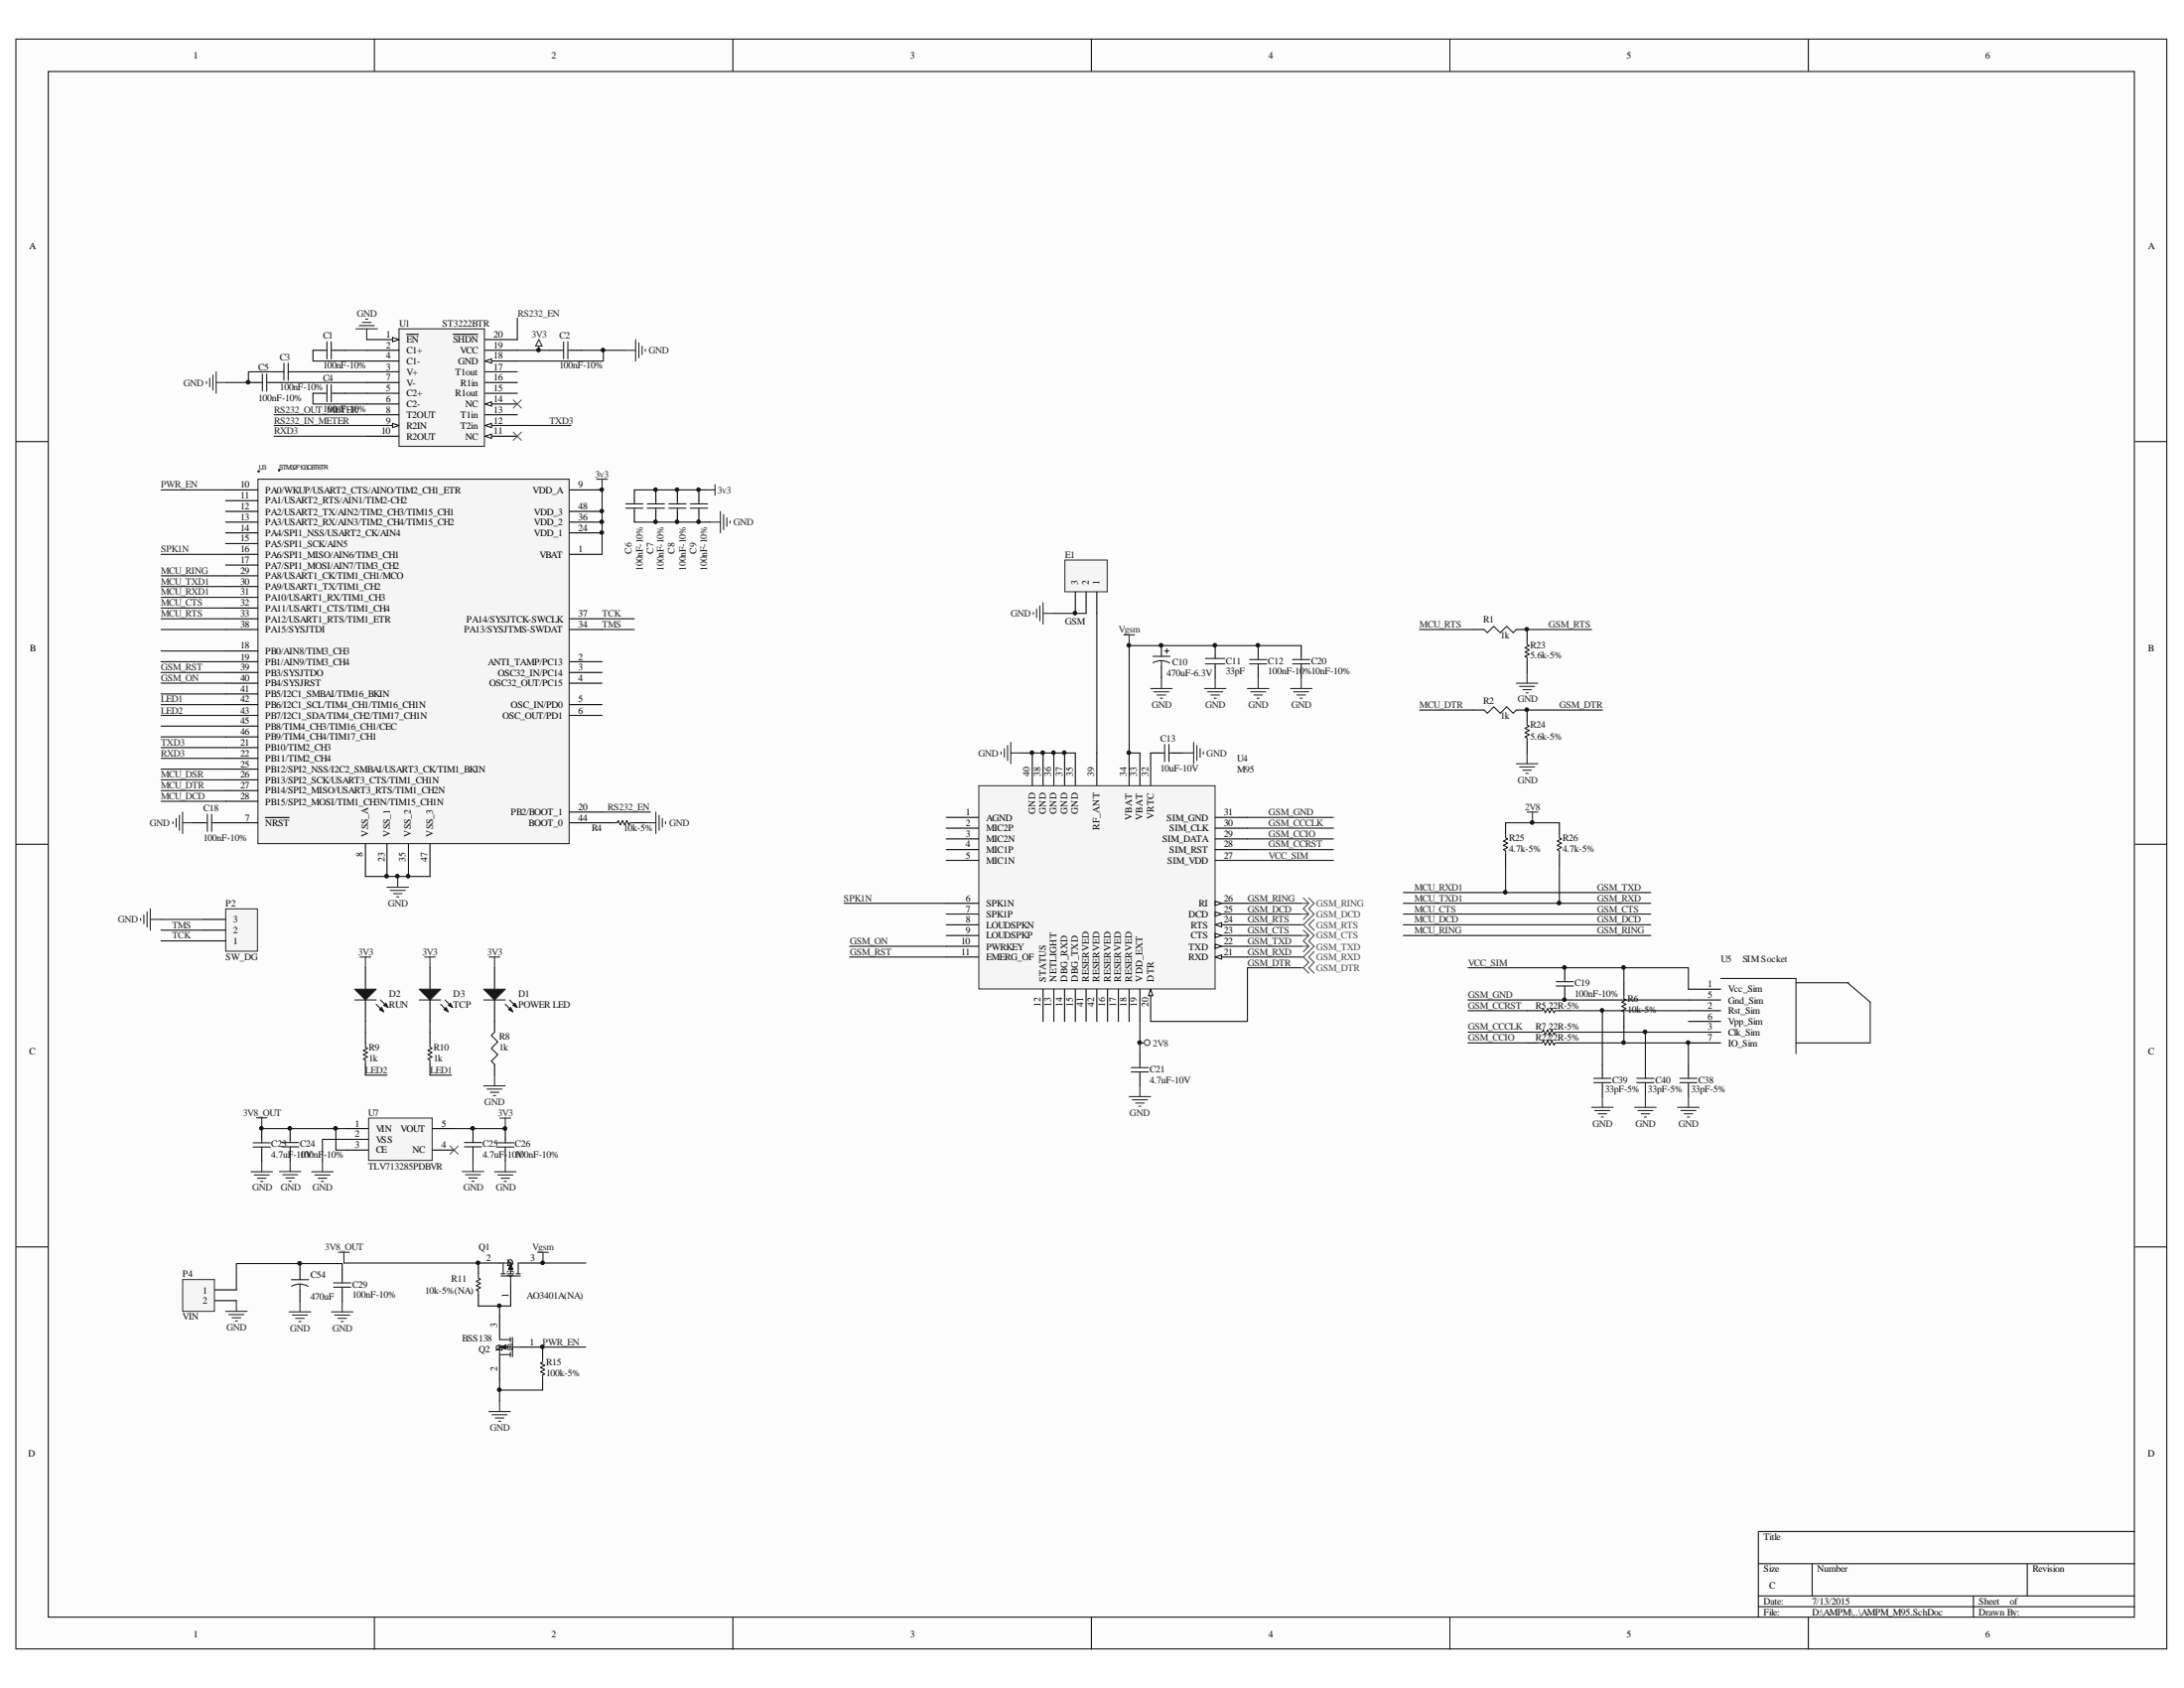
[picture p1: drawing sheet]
<svg xmlns="http://www.w3.org/2000/svg" width="279mm" height="216mm" viewBox="0 0 279 216" stroke-linecap="round" stroke-linejoin="round" font-family="sans-serif">
<path d="M2.1 5.1h275.1v205.8h-275.1z" fill="#fcfcfc"/>
<path d="M2 5h275.2v205.9h-275.2z" fill="none" stroke="#000" stroke-width=".13"/>
<path d="M6.3 9.2h266.7v197.6h-266.7z" fill="#fcfcfc"/>
<g fill="none" stroke="#000" stroke-width=".13">
<path d="M6.2 9.1h266.8v197.7h-266.8zM47.9 5v4.1M93.8 5v4.1M139.6 5v4.1M185.5 5v4.1M231.3 5v4.1M2 56.5h4.2M273.1 56.5h4.1M2 108h4.2M273.1 108h4.1M2 159.5h4.2M273.1 159.5h4.1"/>
<path d="M273.1 195.9h-48.2v11M47.9 206.9v4.1M93.8 206.9v4.1M139.6 206.9v4.1M185.5 206.9v4.1M224.9 200h48.2M224.9 204.1h48.2M224.9 205.5h48.2M231.3 206.9v4.1M231.8 200v4.1M252.5 204.1v2.8M259.3 200v4.1"/>
</g>
<circle cx="38.3" cy="161.6" r=".23" fill="#0e0e0e" stroke="#0e0e0e" stroke-width=".13"/>
<path d="M35.9 48.9h11M38.7 47.6h8.2M44.2 50.3h2.7M44.2 44.8h2.7M66.2 40.7v2.7M74.4 44.8h5.5M20.6 117.6h5.5M20.6 119h5.5M20.6 120.3h5.5" fill="none" stroke="#0e0e0e" stroke-width=".14"/>
<path d="M220.1 125.2h9.7v9.6M229.8 125.7h6.7M236.4 125.7l2.9 2.5v5.2h-9.5" fill="none" stroke="#1c1c1c" stroke-width=".14"/>
<path d="M216 126.5h4.1M216 127.9h4.1M216 129.3h4.1M216 130.6h4.1M216 132h4.1M216 133.4h4.1" fill="none" stroke="#000" stroke-width=".14"/>
<path d="M51 42.1h11v15h-11z" fill-rule="evenodd" fill="#f5f5f5" stroke="#262626" stroke-width=".14"/>
<path d="M46.9 54.4h4.1" fill="none" stroke="#000" stroke-width=".14"/>
<path d="M50.2 54.1l.8 .3-.8 .3z" fill="#fcfcfc" stroke="#000" stroke-width=".13"/>
<path d="M46.9 55.8h4.1M62.1 53h4.1M62.1 51.7h4.1" fill="none" stroke="#000" stroke-width=".14"/>
<path d="M62.1 51.7l.8-.3v.5z" fill="#fcfcfc" stroke="#000" stroke-width=".13"/>
<path d="M46.9 48.9h4.1M46.9 47.6h4.1M46.9 44.8h4.1M46.9 46.2h4.1M46.9 50.3h4.1M46.9 51.7h4.1M46.9 43.4h4.1M62.1 48.9h4.1M62.1 47.6h4.1" fill="none" stroke="#000" stroke-width=".14"/>
<path d="M50.2 43.2l.8 .2-.8 .3z" fill="#fcfcfc" stroke="#000" stroke-width=".13"/>
<path d="M52 42.8h1.5M62.1 46.2h4.1" fill="none" stroke="#000" stroke-width=".14"/>
<path d="M62.1 46.2l.8-.3v.6z" fill="#fcfcfc" stroke="#000" stroke-width=".13"/>
<path d="M62.1 54.4h4.1" fill="none" stroke="#000" stroke-width=".14"/>
<path d="M62.1 54.4l.8-.3v.6z" fill="#fcfcfc" stroke="#000" stroke-width=".13"/>
<path d="M62.1 55.8h4.1" fill="none" stroke="#000" stroke-width=".14"/>
<path d="M62.1 55.8l.8-.3v.6z" fill="#fcfcfc" stroke="#000" stroke-width=".13"/>
<path d="M46.9 53h4.1M58 42.8h3.1M62.1 50.3h4.1M62.1 44.8h4.1M62.1 43.4h4.1M46.8 132v1.4M46.8 136.1v1.4M55 132v1.4M55 136.1v1.4" fill="none" stroke="#000" stroke-width=".14"/>
<g fill="none" stroke="#262626" stroke-width=".14">
<path d="M26.4 48.8v.3M26.8 48.4v1.1M27.2 48v1.9M27.7 47.6v2.7M27.7 48.9h1.3M45.5 42.1h2.8M46 41.6h1.9M46.4 41.2h1.1M46.8 40.8h.3M46.9 42.1v1.3M68.9 43.4l.4 .9h-.8zM68.9 44.3v.5"/>
<path d="M79.9 44.8h1.4M81.3 43.4v2.8M81.7 43.8v2M82.1 44.3v1.1M82.6 44.7v.2M18 117.5v.2M18.4 117v1.1M18.8 116.6v2M19.2 116.2v2.8M19.2 117.6h1.4M46.1 122.4h1.3M46.8 122.4v1.4"/>
<path d="M54.3 122.4h1.4M55 122.4v1.4"/>
</g>
<path d="M66.2 54.4h6.9M46.8 130.6v1.4M55 130.6v1.4" fill="none" stroke="#0e0e0e" stroke-width=".14"/>
<path d="M46.8 133.4v.5l.2 .2-.5 .3 .5 .2-.5 .3 .5 .3-.5 .3 .3 .1v.5M55 133.4v.5l.3 .2-.6 .3 .6 .2-.6 .3 .6 .3-.6 .3 .3 .1v.5" fill="none" stroke="#1c1c1c" stroke-width=".14"/>
<path d="M29 116.3h3.9v5.4h-3.9z" fill="#f5f5f5"/>
<path d="M28.9 116.2h4v5.5h-4z" fill="none" stroke="#262626" stroke-width=".13"/>
<path d="M26.1 119h2.8M26.1 117.6h2.8M26.1 120.3h2.8M46.8 123.8v2.7M46.8 127.9v2.7M55 123.8v2.7M55 127.9v2.7" fill="none" stroke="#000" stroke-width=".14"/>
<g fill="#1c1c1c" stroke="#1c1c1c" stroke-width=".14">
<path d="M45.4 126.5h2.7l-1.3 1.4z"/>
<path d="M48.5 129.1l.3-.2 .3 .5z"/>
<path d="M49.1 128.6l.3-.3 .2 .6z"/>
<path d="M53.6 126.5h2.8l-1.4 1.4z"/>
<path d="M56.8 129.1l.3-.2 .2 .5z"/>
<path d="M57.3 128.6l.3-.3 .3 .6z"/>
</g>
<path d="M45.4 127.9h2.7M48.1 128.4l1 1M48.7 127.9l.9 1M53.6 127.9h2.8M56.4 128.4l.9 1M56.9 127.9l1 1" fill="none" stroke="#1c1c1c" stroke-width=".14"/>
<path d="M136.3 71.7h5.3v4h-5.3z" fill="#f5f5f5"/>
<path d="M136.2 71.6h5.4v4.1h-5.4z" fill="none" stroke="#262626" stroke-width=".13"/>
<path d="M137.6 75.7v2.8M138.9 75.7v2.8M140.3 75.7v2.8" fill="none" stroke="#000" stroke-width=".14"/>
<path d="M76.3 61.3h1.4M77 61.3v1.4M132.2 78.3v.3M132.6 77.9v1.1M133 77.5v1.9M133.4 77.1v2.7M133.4 78.5h1.4M82.5 105.2h1.4M83.9 103.9v2.7M84.3 104.3v1.9M84.7 104.7v1.1M85.1 105.1v.3" fill="none" stroke="#262626" stroke-width=".14"/>
<path d="M65.6 51.1l1.1 1.1M65.6 55.2l1.1 1.1M66.7 51.1l-1.1 1.1M66.7 55.2l-1.1 1.1" fill="none" stroke="#4c4c4c" stroke-width=".13"/>
<path d="M40 50.3v1.4h6.9M40 44.8v1.4h6.9M66.2 44.8h4.1M77.2 44.8v1.4h-11" fill="none" stroke="#0e0e0e" stroke-width=".14"/>
<path d="M33 61.3h39.8v46.6h-39.8z" fill-rule="evenodd" fill="#f5f5f5" stroke="#262626" stroke-width=".14"/>
<g fill="none" stroke="#000" stroke-width=".14">
<path d="M28.9 62.7h4.1M28.9 64h4.1M28.9 65.4h4.1M28.9 66.8h4.1M28.9 68.2h4.1M28.9 69.5h4.1M28.9 70.9h4.1M28.9 72.3h4.1M28.9 73.6h4.1M28.9 75h4.1M28.9 76.4h4.1M28.9 77.8h4.1"/>
<path d="M28.9 79.1h4.1M72.9 62.7h4.1M72.9 65.4h4.1M72.9 66.8h4.1M72.9 68.2h4.1M72.9 70.9h4.1M72.9 79.1h4.1M28.9 80.5h4.1M28.9 86h4.1M28.9 87.4h4.1M28.9 83.3h4.1M28.9 84.6h4.1"/>
<path d="M28.9 88.8h4.1M28.9 90.1h4.1M28.9 91.5h4.1M28.9 92.9h4.1M28.9 94.2h4.1M28.9 95.6h4.1M28.9 97h4.1M28.9 98.4h4.1M28.9 99.7h4.1M72.9 80.5h4.1M72.9 86h4.1M72.9 87.4h4.1"/>
<path d="M72.9 84.6h4.1M72.9 90.1h4.1M72.9 91.5h4.1M147.2 96.3h1.4M150 96.3h1.3M155.5 82.6v1.3M155.5 85.3v1.4M28.9 101.1h4.1M28.9 102.5h4.1M28.9 105.2h4.1M34 104.6h3M46.8 108v4.1"/>
<path d="M49.5 108v4.1M52.3 108v4.1M55 108v4.1M72.9 105.2h5.5M72.9 103.9h4.1M81.2 105.2h1.3M145.8 134.8v1.3M145.8 137.5v1.4"/>
</g>
<g fill="#0e0e0e" stroke="#0e0e0e" stroke-width=".13">
<circle cx="33.1" cy="60.3" r=".1"/>
<circle cx="35.7" cy="60.1" r=".1"/>
</g>
<g fill="none" stroke="#262626" stroke-width=".14">
<path d="M90.1 62.7h1.4M90.8 66.8h1.4M91.5 62v1.3M92.2 65.4v2.8M92.6 65.8v1.9M93 66.2v1.1M93.4 66.6v.3M143.8 81.2h1.3M144.5 81.2v1.4M147.2 88.1h2.8M147.6 88.5h1.9M148 88.9h1.1"/>
<path d="M148.4 89.3h.3M148.6 86.7v1.4M151.3 96.3h1.4M152.7 94.9v2.8M153.1 95.4v1.9M153.5 95.8v1.1M153.9 96.2v.2M154.1 88.1h2.7M154.5 88.5h1.9M154.9 88.9h1.1M155.3 89.3h.3M155.5 86.7v1.4"/>
<path d="M159.6 88.1h2.7M160 88.5h1.9M160.4 88.9h1.1M160.8 89.3h.3M161 86.7v1.4M22.1 105.1v.3M22.5 104.7v1.1M22.9 104.3v1.9M23.4 103.9v2.7M23.4 105.2h1.3M49.5 113.5h2.8M49.9 113.9h1.9"/>
<path d="M50.3 114.3h1.1M50.7 114.7h.3M50.9 112.1v1.4M145.8 133.4h.6M145.8 138.9v1.4M144.5 140.3h2.7M144.9 140.7h1.9M145.3 141.1h1.1M145.7 141.5h.3"/>
</g>
<g fill="none" stroke="#0e0e0e" stroke-width=".14">
<path d="M35.1 53h11.8M35.1 54.4h11.8M35.1 55.8h11.8M20.6 70.9h8.3M20.6 73.6h8.3M20.6 75h8.3M20.6 76.4h8.3M20.6 77.8h8.3M20.6 79.1h8.3M20.6 62.7h8.3M76.3 62.7h.7v8.2M81.2 62.7h8.9"/>
<path d="M81.2 66.8h9.6M134.8 78.5h4.1M20.6 80.5h8.3M20.6 86h8.3M20.6 87.4h8.3M20.6 88.8h8.3M20.6 90.1h8.3M20.6 91.5h8.3M20.6 92.9h8.3M20.6 94.2h8.3M20.6 95.6h8.3M20.6 97h8.3"/>
<path d="M20.6 98.4h8.3M20.6 99.7h8.3M20.6 83.3h8.3M20.6 84.6h8.3M20.6 101.1h8.3M20.6 102.5h8.3M46.8 112.1h8.2M77 103.9h6.2M159.6 110h11M159.6 105.9h11M159.6 107.3h11M159.6 108.7h11"/>
<path d="M108.7 122.4h12.4M108.7 121h12.4"/>
</g>
<g fill="none" stroke="#1c1c1c" stroke-width=".14">
<path d="M148.6 96.3h.4M149 95.2v2.2M149.5 95.2v2.2M149.5 96.3h.5M154.2 84.9h2.5M154.2 84.2h2.5M155.5 83.9v.3M155.5 84.9v.4M78.4 105.2h.6l.1-.2 .3 .5 .2-.5 .3 .5 .3-.5 .3 .5 .1-.3h.6M144.7 136.6h2.2M144.7 137.1h2.2M145.8 136.1v.5"/>
<path d="M145.8 137.1v.4"/>
</g>
<circle cx="146.7" cy="133.3" r=".37" fill="none" stroke="#262626" stroke-width=".13"/>
<path d="M125.3 100.6h30.1v25.9h-30.1z" fill="#f5f5f5"/>
<path d="M125.2 100.5h30.2v26h-30.2z" fill="none" stroke="#262626" stroke-width=".13"/>
<g fill="none" stroke="#000" stroke-width=".14">
<path d="M121.1 104.5h4.1M121.1 105.9h4.1M121.1 107.3h4.1M121.1 108.7h4.1M121.1 110h4.1M121.1 115.5h4.1M121.1 116.9h4.1M121.1 118.3h4.1M121.1 119.7h4.1M121.1 121h4.1M121.1 122.4h4.1M133.4 126.5v4.1"/>
<path d="M134.8 126.5v4.1M136.2 126.5v4.1M137.6 126.5v4.1M141.7 126.5v4.1M143.1 126.5v4.1M144.5 126.5v4.1M145.8 126.5v4.1M147.2 126.5v4.1"/>
</g>
<path d="M147.2 126.5l.3 .8h-.6z" fill="#fcfcfc" stroke="#000" stroke-width=".13"/>
<path d="M155.5 122.4h4.1" fill="none" stroke="#000" stroke-width=".14"/>
<path d="M155.5 122.4l.8-.3v.6z" fill="#fcfcfc" stroke="#000" stroke-width=".13"/>
<path d="M155.5 121h4.1" fill="none" stroke="#000" stroke-width=".14"/>
<path d="M155.5 120.8l.8 .2-.8 .3z" fill="#fcfcfc" stroke="#000" stroke-width=".13"/>
<path d="M155.5 119.7h4.1" fill="none" stroke="#000" stroke-width=".14"/>
<path d="M155.5 119.4l.8 .3-.8 .2z" fill="#fcfcfc" stroke="#000" stroke-width=".13"/>
<path d="M155.5 118.3h4.1" fill="none" stroke="#000" stroke-width=".14"/>
<path d="M155.5 118.3l.8-.3v.6z" fill="#fcfcfc" stroke="#000" stroke-width=".13"/>
<path d="M155.5 116.9h4.1" fill="none" stroke="#000" stroke-width=".14"/>
<path d="M155.5 116.6l.8 .3-.8 .3z" fill="#fcfcfc" stroke="#000" stroke-width=".13"/>
<path d="M155.5 115.5h4.1" fill="none" stroke="#000" stroke-width=".14"/>
<path d="M155.5 115.3l.8 .2-.8 .3z" fill="#fcfcfc" stroke="#000" stroke-width=".13"/>
<g fill="none" stroke="#000" stroke-width=".14">
<path d="M132.1 96.3v4.1M133.4 96.3v4.1M134.8 96.3v4.1M136.2 96.3v4.1M137.6 96.3v4.1M140.3 96.3v4.1M144.5 96.3v4.1M145.8 96.3v4.1M147.2 96.3v4.1M188.5 90.8h1.4M188.5 80.5h1.4M194 90.8h1.4"/>
<path d="M194 80.5h1.4M155.5 110h4.1M155.5 108.7h4.1M155.5 107.3h4.1M155.5 105.9h4.1M155.5 104.5h4.1M138.9 126.5v4.1M140.3 126.5v4.1"/>
</g>
<path d="M128.1 96.2v.2M128.5 95.8v1.1M128.9 95.4v1.9M129.3 94.9v2.8M129.3 96.3h1.4M64 143h1.3M64.6 143v1.4" fill="none" stroke="#262626" stroke-width=".14"/>
<g fill="none" stroke="#0e0e0e" stroke-width=".14">
<path d="M77 79.1h4.2M130.7 96.3h6.9M181.6 90.8h6.9M181.6 80.5h6.9M195.4 90.8h9.6M195.4 80.5h8.2M159.6 119.7h6.9M159.6 118.3h6.9M159.6 116.9h6.9M159.6 115.5h6.9M46.8 137.5h2.7M55 137.5h2.8"/>
<path d="M145.8 130.6v4.2M159.6 122.4h6.9M159.6 121h6.9M166.5 123.8h-6.9v6.8h-12.4"/>
</g>
<path d="M189.9 90.8l.4 .4 .8-.8 .8 .8 .8-.8 .9 .8 .4-.4M189.9 80.5l.4 .4 .8-.8 .8 .8 .8-.8 .9 .8 .4-.4" fill="none" stroke="#1c1c1c" stroke-width=".14"/>
<path d="M47.2 143.1h8.1v5.3h-8.1z" fill="#f5f5f5"/>
<path d="M47.2 143h8.1v5.4h-8.1z" fill="none" stroke="#262626" stroke-width=".13"/>
<g fill="none" stroke="#000" stroke-width=".14">
<path d="M148.6 82.6v1.3M148.6 85.3v1.4M166.5 82.6v1.3M166.5 85.3v1.4M195.4 80.5v1.4M195.4 84.6v1.4M195.4 90.8v1.4M195.4 94.9v1.4M192.6 105.2v1.4M192.6 109.4v1.3M199.5 105.2v1.4M199.5 109.4v1.3"/>
<path d="M63.3 123.8v2.7M63.3 127.9v4.1M63.3 136.1v1.4M195.4 129.3h1.3M195.4 132h1.3M195.4 133.4h1.3M199.5 129.3h1.4M199.5 132h1.4M199.5 133.4h1.4M205 136.1v1.4M205 138.9v1.4M207.7 125.8v1.4"/>
<path d="M207.7 130v1.3M210.5 136.1v1.4M210.5 138.9v1.4M216 136.1v1.4M216 138.9v1.4M44.3 144.4h2.8M44.3 145.7h2.8M44.3 147.1h2.8M55.3 144.4h2.8M55.3 147.1h2.8M38.4 162.3v1.4M38.4 165v1.4"/>
<path d="M61.2 165.7v1.3M63.9 168.2v2.7M63.9 173.7v2.7M64 161.5h-2.8v1.4M65.3 164.3v2.7M66.7 172.3h2.7v1.4M66.7 161.5h2.8M69.4 176.4v1.4"/>
</g>
<g fill="none" stroke="#0e0e0e" stroke-width=".14">
<path d="M166.5 82.6h-22v13.7h1.3M159.6 104.5h11M179.5 116.9h31.7M179.5 114.2h31.7M179.5 115.5h31.7M179.5 119.7h31.7M179.5 118.3h31.7M192.6 105.2h6.9M192.6 110.7v3.5M199.5 110.7v4.8M187.8 129.3h7.6M187.8 127.9h28.2"/>
<path d="M187.8 133.4h7.6M187.8 132h7.6M200.9 133.4h15.1v2.7M200.9 129.3h15.1M200.9 132h15.1M205 129.3v6.8M210.5 132v4.1M43 144.4v2.7h1.3M44.3 145.7h-3.1v2.8M58.1 144.4h6.5M61.2 167h4.1M63.9 167v1.2"/>
<path d="M63.9 176.4v2.8M63.9 177.8h5.5M69.4 172.3h5.5M69.5 161.5h5.5"/>
</g>
<g fill="none" stroke="#262626" stroke-width=".14">
<path d="M165.1 88.1h2.7M165.5 88.5h1.9M165.9 88.9h1.1M166.3 89.3h.3M166.5 86.7v1.4M194 87.4h2.7M194 97.7h2.7M194.4 87.8h1.9M194.4 98.1h1.9M194.8 88.2h1.1M194.8 98.5h1.1M195.2 88.6h.3"/>
<path d="M195.2 98.9h.3M195.4 86v1.4M195.4 96.3v1.4M195.4 103.9h1.3M196.1 103.9v1.3M61.9 138.9h2.7M62.3 139.3h1.9M62.6 122.4h1.4M62.7 139.7h1.1M63.3 122.4v1.4M63.3 137.5v1.4M32.1 149.9h2.8"/>
<path d="M32.5 150.3h1.9M32.8 143h1.4M32.9 150.7h1.1M33.3 151.1h.3M33.5 143v1.4M33.5 148.5v1.4M35.7 149.8h2.8M36.2 150.3h1.9M36.6 150.7h1.1M37 151.1h.3M37.1 148.5v1.3M39.9 149.9h2.7"/>
<path d="M40.3 150.3h1.9M40.7 150.7h1.1M41.1 151.1h.3M41.2 148.5v1.4M59.1 149.8h2.8M59.5 150.3h2M60 150.7h1.1M60.4 151.1h.2M60.5 148.5v1.3M63.1 140.1h.3M63.3 149.9h2.7M63.7 150.3h1.9"/>
<path d="M64.1 150.7h1.1M64.5 151.1h.3M64.6 148.5v1.4M203.6 141.6h2.8M204 142h2M204.4 142.5h1.1M204.9 142.9h.2M205 140.3v1.3M37 167.8h2.8M37.4 168.2h1.9M37.8 168.6h1.1M38.2 169h.3"/>
<path d="M38.4 166.4v1.4M42.4 167.8h2.8M42.8 168.2h1.9M43.2 168.6h1.1M43.3 160.2h1.4M43.6 169h.3M43.8 166.4v1.4M44 160.2v1.3M63.9 179.2v1.3M68.8 160.2h1.3M69.5 160.2v1.3M62.5 180.5h2.8"/>
<path d="M62.9 181h2M63.4 181.4h1.1M63.8 181.8h.3"/>
</g>
<path d="M57.5 146.5l1.1 1.1M58.6 146.5l-1.1 1.1" fill="none" stroke="#4c4c4c" stroke-width=".13"/>
<g fill="none" stroke="#1c1c1c" stroke-width=".14">
<path d="M147.5 83.9h2.2M147.5 84.8a2.16 2.16 0 0 1 2.1 0M148.6 84.5v.8M149 83.3h.5M149.3 83v.5M165.4 84.4h2.2M165.4 84.9h2.2M166.5 83.9v.5M166.5 84.9v.4M195.4 81.9v.5l.2 .2-.5 .3 .5 .2-.5 .3 .5 .3-.5 .2 .3 .2v.5M195.4 92.2v.5l.2 .2-.5 .2 .5 .3-.5 .3 .5 .3-.5 .2 .3 .2v.5M192.6 106.6v.6l.3 .1-.6 .3 .6 .2-.6 .3 .6 .3-.6 .3 .3 .1v.6"/>
<path d="M199.5 106.6v.6l.3 .1-.6 .3 .6 .2-.6 .3 .6 .3-.6 .3 .3 .1v.6M61.9 127.9h2.7M63.3 132l-.4 .4 .8 .9-.8 .8 .8 .8-.8 .8 .4 .4M64.6 128.4l1 1M65.2 127.9l1 1M196.7 129.3h.6l.1-.3 .3 .5 .3-.5 .3 .5 .2-.5 .3 .5 .1-.2h.6M196.7 132h.6l.1-.3 .3 .6 .3-.6 .3 .6 .2-.6 .3 .6 .1-.3h.6M196.7 133.4h.6l.1-.3 .3 .6 .3-.6 .3 .6 .2-.6 .3 .6 .1-.3h.6M203.9 137.9h2.2M203.9 138.5h2.2M205 137.5v.4M205 138.5v.4"/>
<path d="M207.7 127.2v.6l.3 .1-.5 .3 .5 .2-.5 .3 .5 .3-.5 .3 .2 .1v.6M209.4 137.9h2.2M209.4 138.5h2.2M210.5 137.5v.4M210.5 138.5v.4M214.9 137.9h2.2M214.9 138.5h2.2M216 137.5v.4M216 138.5v.4M37.3 163.7h2.2M37.3 164.5a2.17 2.17 0 0 1 2.1 0M38.4 164.2v.8"/>
<path d="M61.2 162.9v.6l.3 .1-.6 .3 .6 .3-.6 .2 .6 .3-.6 .3 .3 .1v.6M63.9 170.9v.4h1.4M63.9 173.3h1.4M64 161.5h1.3v1.4M64.1 163.2h2.5M64.1 162.9h.5M64.4 161.5v1.4M65.1 162.9h.5M65.3 172.3h-1.4v1.4M65.3 171.1v.5M65.3 172v.6M65.3 173v.5"/>
<path d="M65.3 163.2v1.1M65.6 172.3h1.1M65.6 171.1v2.4M66 162.9h.6M66.7 161.5h-.4v1.4M69.4 173.7v.5l-.3 .2 .6 .2-.6 .3 .6 .3-.6 .3 .6 .2-.3 .2v.5"/>
</g>
<g fill="#1c1c1c" stroke="#1c1c1c" stroke-width=".13">
<path d="M65.3 161.5l.3 .9h-.5z"/>
<path d="M63.9 172.3l.8-.3v.6z"/>
</g>
<g fill="#1c1c1c" stroke="#1c1c1c" stroke-width=".14">
<path d="M61.9 126.5h2.7l-1.3 1.4z"/>
<path d="M65.1 129.1l.2-.2 .3 .5z"/>
<path d="M65.6 128.6l.3-.3 .3 .6z"/>
</g>
<g fill="none" stroke="#4c4c4c" stroke-width=".14">
<path d="M166.5 115.5h.9M166.5 118.3h.2M166.5 119.7h.9M166.5 116.9h.9M166.7 114.9l.7 .6M166.7 118.3l1.4 1.4-.7 .6 .7 .7-1.4 1.4M166.7 119l.7 .7M167.4 115.5l-.7 .7 .7 .7M167.4 114.9l.7 .6-.7 .7 .7 .7-1.4 1.4M167.4 119.7l-.7 .6 .7 .7M167.4 116.9l-.7 .7M168.1 117.6l-.7 .7 .7 .7"/>
<path d="M166.5 121h.9M166.5 122.4h.2M166.5 123.8h.2M166.7 122.4l.7 .7-.7 .7M166.7 123.8l.7 .7M167.4 121l-.7 .7M168.1 121.7l-.7 .7 .7 .7-.7 .7 .7 .7"/>
</g>
<circle cx="38.3" cy="161.6" r=".23" fill="#262626" stroke="#262626" stroke-width=".13"/>
<path d="M23.5 163.7h3.9v4h-3.9z" fill="#f5f5f5"/>
<path d="M23.4 163.7h4v4h-4z" fill="none" stroke="#262626" stroke-width=".13"/>
<g fill="none" stroke="#000" stroke-width=".14">
<path d="M31.8 48.9h1.4M34.5 47.6h1.4M34.5 48.9h1.4M37.3 47.6h1.4M40 44.8h1.4M40 50.3h1.4M42.8 44.8h1.4M42.8 50.3h1.4M70.3 44.8h1.4M73.1 44.8h1.3M81.2 62.7v1.3M81.2 65.4v1.4"/>
<path d="M83.9 62.7v1.3M83.9 65.4v1.4M86.7 62.7v1.3M86.7 65.4v1.4M89.4 62.7v1.3M89.4 65.4v1.4M161 82.6v1.3M161 85.3v1.4M24.7 105.2h1.4M27.5 105.2h1.4M200.2 123.8v1.4M200.2 126.5v1.4"/>
<path d="M33.5 144.4v1.4M33.5 147.1v1.4M37.1 144.4v1.3M37.1 147.1v1.4M60.5 144.4v1.3M60.5 147.1v1.4M64.6 144.4v1.4M64.6 147.1v1.4M27.5 165h2.7M27.5 166.4h2.7M43.8 162.3v1.4M43.8 165v1.4"/>
</g>
<g fill="none" stroke="#262626" stroke-width=".14">
<path d="M209.1 141.6h2.8M209.5 142h2M209.9 142.5h1.1M210.4 142.9h.2M210.5 140.3v1.3M214.6 141.6h2.8M215 142h2M215.5 142.5h1.1M215.9 142.9h.2M216 140.3v1.3M28.9 167.7h2.7M29.3 168.1h1.9"/>
<path d="M29.7 168.6h1.1M30.1 169h.3M30.2 166.4v1.3"/>
</g>
<path d="M34.5 47.6h-2.7v1.3h-2.8M140.3 78.5v17.8M77 80.5h4.2M108 115.5h13.1M187.8 123.8h28.2v2.7M207.7 123.8v2M207.7 131.3v2.1M44.3 144.4h-10.8M38.4 161.6v.7M43.8 162.3v-.7h-13.6v3.4M44 161.5h17.2" fill="none" stroke="#0e0e0e" stroke-width=".14"/>
<g fill="none" stroke="#1c1c1c" stroke-width=".14">
<path d="M33.2 48.9h.4M33.6 47.8v2.2M34.1 47.8v2.2M34.1 48.9h.4M35.9 47.6h.4M36.3 46.5v2.2M36.9 46.5v2.2M36.9 47.6h.4M41.4 44.8h.4M41.4 50.3h.4M41.8 43.7v2.2M41.8 49.2v2.2"/>
<path d="M42.4 43.7v2.2M42.4 49.2v2.2M42.4 44.8h.4M42.4 50.3h.4M71.7 44.8h.4M72.1 43.7v2.2M72.6 44.8h.5M72.6 43.7v2.2M80.1 65h2.2M80.1 64.4h2.2M81.2 64v.4M81.2 65v.4"/>
<path d="M82.8 65h2.2M82.8 64.4h2.2M83.9 64v.4M83.9 65v.4M85.6 65h2.2M85.6 64.4h2.2M86.7 64v.4M86.7 65v.4M88.3 65h2.2M88.3 64.4h2.2M89.4 64v.4M89.4 65v.4"/>
<path d="M159.9 84.9h2.2M159.9 84.4h2.2M161 83.9v.5M161 84.9v.4M26.1 105.2h.4M26.5 104.1v2.2M27.1 104.1v2.2M27.1 105.2h.4M199.1 126.1h2.2M199.1 125.6h2.2M200.2 125.2v.4M200.2 126.1v.4"/>
<path d="M32.4 146.7h2.2M32.4 146.2h2.2M33.5 145.8v.4M33.5 146.7v.4M36 146.7h2.2M36 146.1h2.2M37.1 145.7v.4M37.1 146.7v.4M59.4 146.7h2.2M59.4 146.1h2.2M60.5 145.7v.4M60.5 146.7v.4"/>
<path d="M63.5 146.7h2.2M63.5 146.2h2.2M64.6 145.8v.4M64.6 146.7v.4M42.7 164.1h2.2M42.7 164.6h2.2M43.8 163.7v.4M43.8 164.6v.4"/>
</g>
<g fill="#0e0e0e" stroke="#0e0e0e" stroke-width=".13">
<circle cx="31.7" cy="48.9" r=".23"/>
<circle cx="33.4" cy="144.3" r=".23"/>
<circle cx="37.1" cy="144.3" r=".23"/>
<circle cx="42.9" cy="144.3" r=".23"/>
<circle cx="49.5" cy="112.1" r=".23"/>
<circle cx="50.8" cy="112.1" r=".23"/>
<circle cx="52.2" cy="112.1" r=".23"/>
<circle cx="60.5" cy="144.3" r=".23"/>
<circle cx="61.1" cy="161.5" r=".23"/>
<circle cx="63.9" cy="177.8" r=".23"/>
<circle cx="63.9" cy="167" r=".23"/>
<circle cx="64.6" cy="144.3" r=".23"/>
<circle cx="68.9" cy="44.8" r=".23"/>
<circle cx="69.4" cy="172.3" r=".23"/>
<circle cx="69.4" cy="161.5" r=".23"/>
<circle cx="77" cy="68.1" r=".23"/>
<circle cx="77" cy="66.7" r=".23"/>
<circle cx="77" cy="65.4" r=".23"/>
<circle cx="77" cy="62.6" r=".23"/>
<circle cx="77.1" cy="44.8" r=".23"/>
<circle cx="83.9" cy="66.7" r=".23"/>
<circle cx="83.9" cy="62.6" r=".23"/>
<circle cx="86.6" cy="66.7" r=".23"/>
<circle cx="86.6" cy="62.6" r=".23"/>
<circle cx="89.4" cy="66.7" r=".23"/>
<circle cx="89.4" cy="62.6" r=".23"/>
<circle cx="132" cy="96.3" r=".23"/>
<circle cx="133.4" cy="96.3" r=".23"/>
<circle cx="134.8" cy="96.3" r=".23"/>
<circle cx="136.1" cy="96.3" r=".23"/>
<circle cx="137.5" cy="78.4" r=".23"/>
<circle cx="144.4" cy="96.3" r=".23"/>
<circle cx="144.4" cy="82.5" r=".23"/>
<circle cx="145.8" cy="133.4" r=".23"/>
<circle cx="148.5" cy="82.5" r=".23"/>
<circle cx="155.4" cy="82.5" r=".23"/>
<circle cx="160.9" cy="82.5" r=".23"/>
<circle cx="192.6" cy="114.1" r=".23"/>
<circle cx="195.3" cy="90.8" r=".23"/>
<circle cx="195.3" cy="80.5" r=".23"/>
<circle cx="196" cy="105.2" r=".23"/>
<circle cx="199.4" cy="115.5" r=".23"/>
<circle cx="200.1" cy="127.9" r=".23"/>
<circle cx="200.1" cy="123.7" r=".23"/>
<circle cx="204.9" cy="129.2" r=".23"/>
<circle cx="207.7" cy="133.3" r=".23"/>
<circle cx="207.7" cy="123.7" r=".23"/>
<circle cx="210.4" cy="132" r=".23"/>
<circle cx="216" cy="133.3" r=".23"/>
</g>
<g font-size="1.2">
<text x="24.7" y="7.5">1</text>
<text x="70.5" y="7.5">2</text>
<text x="116.4" y="7.5">3</text>
<text x="162.3" y="7.5">4</text>
<text x="208.1" y="7.5">5</text>
<text x="254" y="7.5">6</text>
<text x="3.7" y="31.8">A</text>
<text x="274.8" y="31.8">A</text>
<text x="49.4" y="44.5">2</text>
<text x="49.4" y="45.9">4</text>
<text x="49.4" y="47.3">3</text>
<text x="49.4" y="43.2">1</text>
<text x="52" y="45.2">C1+</text>
<text x="52" y="46.7">C1-</text>
<text x="52" y="43.9">EN</text>
<text x="58" y="43.9">SHDN</text>
<text x="58.6" y="46.7">GND</text>
<text x="58.8" y="45.2">VCC</text>
<text x="63.2" y="47.3">17</text>
<text x="63.2" y="45.9">18</text>
<text x="63.2" y="44.5">19</text>
<text x="63.2" y="43.2">20</text>
<text x="49.4" y="50">5</text>
<text x="49.4" y="51.4">6</text>
<text x="49.4" y="48.7">7</text>
<text x="49.4" y="52.8">8</text>
<text x="52" y="50.7">C2+</text>
<text x="52" y="52.1">C2-</text>
<text x="52" y="48">V+</text>
<text x="52" y="49.4">V-</text>
<text x="52" y="53.5">T2OUT</text>
<text x="58.3" y="48">T1out</text>
<text x="58.3" y="50.7">R1out</text>
<text x="58.9" y="53.5">T1in</text>
<text x="58.9" y="49.4">R1in</text>
<text x="59.5" y="52.1">NC</text>
<text x="63.2" y="52.8">13</text>
<text x="63.2" y="51.4">14</text>
<text x="63.2" y="48.7">16</text>
<text x="63.2" y="50">15</text>
<text x="48.8" y="55.5">10</text>
<text x="49.4" y="54.2">9</text>
<text x="52" y="54.9">R2IN</text>
<text x="52" y="56.2">R2OUT</text>
<text x="58.9" y="54.9">T2in</text>
<text x="59.5" y="56.2">NC</text>
<text x="63.2" y="54.2">12</text>
<text x="63.2" y="55.5">11</text>
<text x="30.7" y="62.4">10</text>
<text x="30.7" y="63.8">11</text>
<text x="30.7" y="65.2">12</text>
<text x="34" y="63.1">PA0/WKUP/USART2_CTS/AINO/TIM2_CH1_ETR</text>
<text x="34" y="64.4">PA1/USART2_RTS/AIN1/TIM2-CH2</text>
<text x="34" y="65.9">PA2/USART2_TX/AIN2/TIM2_CH3/TIM15_CH1</text>
<text x="68.2" y="63.1">VDD_A</text>
<text x="68.3" y="65.9">VDD_3</text>
<text x="74" y="62.4">9</text>
<text x="74" y="65.2">48</text>
<text x="30.7" y="66.5">13</text>
<text x="30.7" y="67.9">14</text>
<text x="30.7" y="69.3">15</text>
<text x="30.7" y="70.6">16</text>
<text x="34" y="67.2">PA3/USART2_RX/AIN3/TIM2_CH4/TIM15_CH2</text>
<text x="34" y="68.6">PA4/SPI1_NSS/USART2_CK/AIN4</text>
<text x="34" y="69.9">PA5/SPI1_SCK/AIN5</text>
<text x="34" y="71.4">PA6/SPI1_MISO/AIN6/TIM3_CH1</text>
<text x="68.3" y="68.6">VDD_1</text>
<text x="68.3" y="67.2">VDD_2</text>
<text x="69" y="71.4">VBAT</text>
<text x="74" y="67.9">24</text>
<text x="74" y="66.5">36</text>
<text x="74" y="70.6">1</text>
<text x="30.7" y="72.1">17</text>
<text x="30.7" y="73.4">29</text>
<text x="30.7" y="74.8">30</text>
<text x="30.7" y="76.1">31</text>
<text x="30.7" y="77.5">32</text>
<text x="34" y="72.7">PA7/SPI1_MOSI/AIN7/TIM3_CH2</text>
<text x="34" y="74.1">PA8/USART1_CK/TIM1_CH1/MCO</text>
<text x="34" y="75.4">PA9/USART1_TX/TIM1_CH2</text>
<text x="34" y="76.8">PA10/USART1_RX/TIM1_CH3</text>
<text x="137.9" y="74.8" transform="rotate(-90 137.9 74.8)">3</text>
<text x="139.3" y="74.8" transform="rotate(-90 139.3 74.8)">2</text>
<text x="140.6" y="74.8" transform="rotate(-90 140.6 74.8)">1</text>
<text x="3.8" y="83.3">B</text>
<text x="30.7" y="78.9">33</text>
<text x="30.7" y="80.3">38</text>
<text x="30.7" y="83">18</text>
<text x="34" y="78.2">PA11/USART1_CTS/TIM1_CH4</text>
<text x="34" y="79.6">PA12/USART1_RTS/TIM1_ETR</text>
<text x="34" y="80.9">PA15/SYSJTDI</text>
<text x="34" y="83.7">PB0/AIN8/TIM3_CH3</text>
<text x="59.4" y="80.9">PA13/SYSJTMS-SWDAT</text>
<text x="59.7" y="79.6">PA14/SYSJTCK-SWCLK</text>
<text x="74" y="80.3">34</text>
<text x="74" y="78.9">37</text>
<text x="274.8" y="83.3">B</text>
<text x="30.7" y="85.8">39</text>
<text x="30.7" y="87.1">40</text>
<text x="30.7" y="84.4">19</text>
<text x="30.7" y="88.5">41</text>
<text x="30.7" y="89.8">42</text>
<text x="34" y="86.4">PB3/SYSJTDO</text>
<text x="34" y="87.8">PB4/SYSJRST</text>
<text x="34" y="85.1">PB1/AIN9/TIM3_CH4</text>
<text x="34" y="89.2">PB5/I2C1_SMBAI/TIM16_BKIN</text>
<text x="62.4" y="85.1">ANTI_TAMP/PC13</text>
<text x="62.6" y="87.8">OSC32_OUT/PC15</text>
<text x="63.7" y="86.4">OSC32_IN/PC14</text>
<text x="74" y="84.4">2</text>
<text x="74" y="85.8">3</text>
<text x="74" y="87.1">4</text>
<text x="74" y="89.8">5</text>
<text x="30.7" y="91.3">43</text>
<text x="30.7" y="92.6">45</text>
<text x="30.7" y="94">46</text>
<text x="30.7" y="95.3">21</text>
<text x="34" y="90.6">PB6/I2C1_SCL/TIM4_CH1/TIM16_CH1N</text>
<text x="34" y="91.9">PB7/I2C1_SDA/TIM4_CH2/TIM17_CH1N</text>
<text x="34" y="93.3">PB8/TIM4_CH3/TIM16_CH1/CEC</text>
<text x="34" y="94.7">PB9/TIM4_CH4/TIM17_CH1</text>
<text x="64.3" y="91.9">OSC_OUT/PD1</text>
<text x="65.4" y="90.6">OSC_IN/PD0</text>
<text x="74" y="91.3">6</text>
<text x="30.7" y="96.8">22</text>
<text x="30.7" y="98.1">25</text>
<text x="30.7" y="99.5">26</text>
<text x="30.7" y="100.8">27</text>
<text x="34" y="96">PB10/TIM2_CH3</text>
<text x="34" y="97.5">PB11/TIM2_CH4</text>
<text x="34" y="98.8">PB12/SPI2_NSS/I2C2_SMBAI/USART3_CK/TIM1_BKIN</text>
<text x="34" y="100.2">PB13/SPI2_SCK/USART3_CTS/TIM1_CH1N</text>
<text x="34" y="101.5">PB14/SPI2_MISO/USART3_RTS/TIM1_CH2N</text>
<text x="131.7" y="99.3" transform="rotate(-90 131.7 99.3)">40</text>
<text x="133.1" y="99.3" transform="rotate(-90 133.1 99.3)">38</text>
<text x="134.5" y="99.3" transform="rotate(-90 134.5 99.3)">36</text>
<text x="135.9" y="99.3" transform="rotate(-90 135.9 99.3)">37</text>
<text x="137.2" y="99.3" transform="rotate(-90 137.2 99.3)">35</text>
<text x="140" y="99.3" transform="rotate(-90 140 99.3)">39</text>
<text x="144.1" y="99.3" transform="rotate(-90 144.1 99.3)">34</text>
<text x="145.5" y="99.3" transform="rotate(-90 145.5 99.3)">33</text>
<text x="146.9" y="99.3" transform="rotate(-90 146.9 99.3)">32</text>
<text x="30.7" y="102.2">28</text>
<text x="31.3" y="105">7</text>
<text x="34" y="103">PB15/SPI2_MOSI/TIM1_CH3N/TIM15_CH1N</text>
<text x="34" y="105.7">NRST</text>
<text x="47.1" y="107" transform="rotate(-90 47.1 107)">VSS_A</text>
<text x="49.9" y="107" transform="rotate(-90 49.9 107)">VSS_1</text>
<text x="52.6" y="107" transform="rotate(-90 52.6 107)">VSS_2</text>
<text x="55.4" y="107" transform="rotate(-90 55.4 107)">VSS_3</text>
<text x="65.4" y="104.3">PB2/BOOT_1</text>
<text x="67.6" y="105.7">BOOT_0</text>
<text x="74" y="105">44</text>
<text x="74" y="103.6">20</text>
<text x="123.5" y="104.3">1</text>
<text x="123.5" y="105.7">2</text>
<text x="123.5" y="107">3</text>
<text x="126.2" y="105">AGND</text>
<text x="126.2" y="106.3">MIC2P</text>
<text x="126.2" y="107.7">MIC2N</text>
<text x="132.4" y="104.1" transform="rotate(-90 132.4 104.1)">GND</text>
<text x="133.8" y="104.1" transform="rotate(-90 133.8 104.1)">GND</text>
<text x="135.1" y="104.1" transform="rotate(-90 135.1 104.1)">GND</text>
<text x="136.6" y="104.1" transform="rotate(-90 136.6 104.1)">GND</text>
<text x="137.9" y="104.1" transform="rotate(-90 137.9 104.1)">GND</text>
<text x="140.6" y="106.2" transform="rotate(-90 140.6 106.2)">RF_ANT</text>
<text x="144.8" y="104.9" transform="rotate(-90 144.8 104.9)">VBAT</text>
<text x="146.1" y="104.9" transform="rotate(-90 146.1 104.9)">VBAT</text>
<text x="147.6" y="104.8" transform="rotate(-90 147.6 104.8)">VRTC</text>
<text x="148.7" y="107.7">SIM_DATA</text>
<text x="149.3" y="105">SIM_GND</text>
<text x="149.6" y="106.3">SIM_CLK</text>
<text x="156.5" y="107">29</text>
<text x="156.5" y="105.7">30</text>
<text x="156.5" y="104.3">31</text>
<text x="46.4" y="109.6" transform="rotate(-90 46.4 109.6)">8</text>
<text x="49.2" y="110.2" transform="rotate(-90 49.2 110.2)">23</text>
<text x="51.9" y="110.2" transform="rotate(-90 51.9 110.2)">35</text>
<text x="54.7" y="110.2" transform="rotate(-90 54.7 110.2)">47</text>
<text x="123.5" y="108.4">4</text>
<text x="123.5" y="109.8">5</text>
<text x="126.2" y="109.1">MIC1P</text>
<text x="126.2" y="110.5">MIC1N</text>
<text x="149.4" y="110.5">SIM_VDD</text>
<text x="149.6" y="109.1">SIM_RST</text>
<text x="156.5" y="109.8">27</text>
<text x="156.5" y="108.4">28</text>
<text x="29.8" y="119.4">2</text>
<text x="29.8" y="118">3</text>
<text x="123.5" y="115.3">6</text>
<text x="123.5" y="116.7">7</text>
<text x="123.5" y="118">8</text>
<text x="123.5" y="119.4">9</text>
<text x="126.2" y="116">SPK1N</text>
<text x="126.2" y="117.3">SPK1P</text>
<text x="126.2" y="118.7">LOUDSPKN</text>
<text x="152.1" y="117.3">DCD</text>
<text x="152.3" y="118.7">RTS</text>
<text x="153.3" y="116">RI</text>
<text x="156.5" y="119.4">23</text>
<text x="156.5" y="118">24</text>
<text x="156.5" y="116.7">25</text>
<text x="156.5" y="115.3">26</text>
<text x="29.8" y="120.7">1</text>
<text x="122.9" y="120.7">10</text>
<text x="122.9" y="122.2">11</text>
<text x="126.2" y="120.1">LOUDSPKP</text>
<text x="126.2" y="121.5">PWRKEY</text>
<text x="126.2" y="122.9">EMERG_OF</text>
<text x="133.8" y="125.6" transform="rotate(-90 133.8 125.6)">STATUS</text>
<text x="135.1" y="125.6" transform="rotate(-90 135.1 125.6)">NETLIGHT</text>
<text x="136.6" y="125.6" transform="rotate(-90 136.6 125.6)">DBG_RXD</text>
<text x="137.9" y="125.6" transform="rotate(-90 137.9 125.6)">DBG_TXD</text>
<text x="139.3" y="125.6" transform="rotate(-90 139.3 125.6)">RESERVED</text>
<text x="140.6" y="125.6" transform="rotate(-90 140.6 125.6)">RESERVED</text>
<text x="142.1" y="125.6" transform="rotate(-90 142.1 125.6)">RESERVED</text>
<text x="143.4" y="125.6" transform="rotate(-90 143.4 125.6)">RESERVED</text>
<text x="144.8" y="125.6" transform="rotate(-90 144.8 125.6)">RESERVED</text>
<text x="146.1" y="125.6" transform="rotate(-90 146.1 125.6)">VDD_EXT</text>
<text x="147.6" y="125.6" transform="rotate(-90 147.6 125.6)">DTR</text>
<text x="152.1" y="122.9">RXD</text>
<text x="152.1" y="121.5">TXD</text>
<text x="152.3" y="120.1">CTS</text>
<text x="156.5" y="122.2">21</text>
<text x="156.5" y="120.7">22</text>
<text x="133.1" y="128.8" transform="rotate(-90 133.1 128.8)">12</text>
<text x="134.5" y="128.8" transform="rotate(-90 134.5 128.8)">13</text>
<text x="135.9" y="128.8" transform="rotate(-90 135.9 128.8)">14</text>
<text x="137.2" y="128.8" transform="rotate(-90 137.2 128.8)">15</text>
<text x="138.6" y="128.8" transform="rotate(-90 138.6 128.8)">41</text>
<text x="140" y="128.8" transform="rotate(-90 140 128.8)">42</text>
<text x="141.4" y="128.8" transform="rotate(-90 141.4 128.8)">16</text>
<text x="142.7" y="128.8" transform="rotate(-90 142.7 128.8)">17</text>
<text x="144.1" y="128.8" transform="rotate(-90 144.1 128.8)">18</text>
<text x="145.5" y="128.8" transform="rotate(-90 145.5 128.8)">19</text>
<text x="146.9" y="128.8" transform="rotate(-90 146.9 128.8)">20</text>
<text x="218.4" y="126.2">1</text>
<text x="218.4" y="127.7">5</text>
<text x="218.4" y="129">2</text>
<text x="218.4" y="130.4">6</text>
<text x="218.4" y="131.7">3</text>
<text x="221.1" y="126.9">Vcc_Sim</text>
<text x="221.1" y="128.4">Gnd_Sim</text>
<text x="221.1" y="129.7">Rst_Sim</text>
<text x="221.1" y="131.1">Vpp_Sim</text>
<text x="3.7" y="134.9">C</text>
<text x="218.4" y="133.1">7</text>
<text x="221.1" y="132.4">Clk_Sim</text>
<text x="221.1" y="133.9">IO_Sim</text>
<text x="274.8" y="134.9">C</text>
<text x="45.4" y="144.1">1</text>
<text x="45.4" y="145.5">2</text>
<text x="45.4" y="146.8">3</text>
<text x="48.1" y="144.8">VIN</text>
<text x="48.1" y="146.1">VSS</text>
<text x="48.1" y="147.5">CE</text>
<text x="51.2" y="144.8">VOUT</text>
<text x="52.7" y="147.5">NC</text>
<text x="56.5" y="146.8">4</text>
<text x="56.5" y="144.1">5</text>
<text x="62.2" y="161.3">2</text>
<text x="64.9" y="162">D</text>
<text x="64.9" y="162">S</text>
<text x="67.8" y="161.3">3</text>
<text x="25.9" y="165.4">1</text>
<text x="25.9" y="166.8">2</text>
<text x="65" y="165.9" transform="rotate(-90 65 165.9)">1</text>
<text x="65.7" y="163.3" transform="rotate(-90 65.7 163.3)">G</text>
<text x="63.6" y="169.8" transform="rotate(-90 63.6 169.8)">3</text>
<text x="64.3" y="172.8" transform="rotate(-90 64.3 172.8)">D</text>
<text x="64.3" y="172.7" transform="rotate(-90 64.3 172.7)">S</text>
<text x="64.9" y="172.7">G</text>
<text x="67.7" y="172">1</text>
<text x="63.6" y="175.3" transform="rotate(-90 63.6 175.3)">2</text>
<text x="3.6" y="186.4">D</text>
<text x="274.7" y="186.4">D</text>
<text x="225.6" y="197">Title</text>
<text x="225.6" y="201.1">Size</text>
<text x="226.3" y="203.2">C</text>
<text x="232.5" y="201.1">Number</text>
<text x="260" y="201.1">Revision</text>
<text x="24.7" y="209.4">1</text>
<text x="70.5" y="209.4">2</text>
<text x="116.4" y="209.4">3</text>
<text x="162.3" y="209.4">4</text>
<text x="208.1" y="209.4">5</text>
<text x="225.6" y="205.2">Date:</text>
<text x="225.6" y="206.6">File:</text>
<text x="231.8" y="205.2">7/13/2015</text>
<text x="231.8" y="206.6">D:\AMPM\..\AMPM_M95.SchDoc</text>
<text x="253.2" y="205.2">Sheet</text>
<text x="253.2" y="206.6">Drawn By:</text>
<text x="254" y="209.4">6</text>
<text x="257.1" y="205.2">of</text>
</g>
<g font-size="1.2" fill="#262626">
<text x="45.6" y="40.5">GND</text>
<text x="66.2" y="40.5">RS232_EN</text>
<text x="68" y="43.2">3V3</text>
<text x="83" y="45.2">GND</text>
<text x="23.5" y="49.4">GND</text>
<text x="35.1" y="52.8">RS232_OUT_METER</text>
<text x="35.1" y="54.2">RS232_IN_METER</text>
<text x="35.1" y="55.5">RXD3</text>
<text x="70.3" y="54.2">TXD3</text>
<text x="20.6" y="62.4">PWR_EN</text>
<text x="76.1" y="61">3v3</text>
<text x="91.8" y="63.1">3v3</text>
<text x="20.6" y="70.6">SPK1N</text>
<text x="93.8" y="67.2">GND</text>
<text x="20.6" y="74.8">MCU_TXD1</text>
<text x="20.6" y="76.1">MCU_RXD1</text>
<text x="20.6" y="73.4">MCU_RING</text>
<text x="20.6" y="77.5">MCU_CTS</text>
<text x="20.6" y="78.9">MCU_RTS</text>
<text x="129.3" y="78.9">GND</text>
<text x="143.1" y="80.9">Vgsm</text>
<text x="181.6" y="80.3">MCU_RTS</text>
<text x="198.1" y="80.3">GSM_RTS</text>
<text x="20.6" y="89.8">LED1</text>
<text x="20.6" y="85.8">GSM_RST</text>
<text x="20.6" y="87.1">GSM_ON</text>
<text x="194.1" y="89.8">GND</text>
<text x="20.6" y="95.3">TXD3</text>
<text x="20.6" y="91.3">LED2</text>
<text x="147.3" y="90.5">GND</text>
<text x="154.2" y="90.5">GND</text>
<text x="159.7" y="90.5">GND</text>
<text x="165.2" y="90.5">GND</text>
<text x="181.6" y="90.6">MCU_DTR</text>
<text x="199.5" y="90.6">GSM_DTR</text>
<text x="20.6" y="96.8">RXD3</text>
<text x="20.6" y="100.8">MCU_DTR</text>
<text x="20.6" y="99.5">MCU_DSR</text>
<text x="125.1" y="96.8">GND</text>
<text x="154.3" y="96.8">GND</text>
<text x="194.1" y="100.2">GND</text>
<text x="19.1" y="105.7">GND</text>
<text x="20.6" y="102.2">MCU_DCD</text>
<text x="77.7" y="103.6">RS232_EN</text>
<text x="85.6" y="105.7">GND</text>
<text x="162.3" y="105.7">GSM_CCCLK</text>
<text x="162.3" y="107">GSM_CCIO</text>
<text x="162.3" y="104.3">GSM_GND</text>
<text x="195.1" y="103.6">2V8</text>
<text x="162.3" y="109.8">VCC_SIM</text>
<text x="162.3" y="108.4">GSM_CCRST</text>
<text x="180.9" y="113.9">MCU_RXD1</text>
<text x="204.3" y="113.9">GSM_TXD</text>
<text x="15.1" y="118">GND</text>
<text x="49.6" y="116">GND</text>
<text x="107.9" y="115.3">SPK1N</text>
<text x="159.6" y="116.7">GSM_DCD</text>
<text x="159.6" y="119.4">GSM_CTS</text>
<text x="159.6" y="115.3">GSM_RING</text>
<text x="159.6" y="118">GSM_RTS</text>
<text x="180.9" y="115.3">MCU_TXD1</text>
<text x="180.9" y="119.4">MCU_RING</text>
<text x="180.9" y="118">MCU_DCD</text>
<text x="180.9" y="116.7">MCU_CTS</text>
<text x="204.3" y="115.3">GSM_RXD</text>
<text x="204.3" y="119.4">GSM_RING</text>
<text x="204.3" y="118">GSM_DCD</text>
<text x="204.3" y="116.7">GSM_CTS</text>
<text x="45.8" y="122.2">3V3</text>
<text x="54" y="122.2">3V3</text>
<text x="62.3" y="122.2">3V3</text>
<text x="108.7" y="120.7">GSM_ON</text>
<text x="108.7" y="122.2">GSM_RST</text>
<text x="159.6" y="123.5">GSM_DTR</text>
<text x="159.6" y="120.7">GSM_TXD</text>
<text x="159.6" y="122.2">GSM_RXD</text>
<text x="187.8" y="123.5">VCC_SIM</text>
<text x="187.8" y="129">GSM_CCRST</text>
<text x="187.8" y="131.7">GSM_CCCLK</text>
<text x="187.8" y="127.7">GSM_GND</text>
<text x="46.7" y="137.2">LED2</text>
<text x="55" y="137.2">LED1</text>
<text x="147.5" y="133.9">2V8</text>
<text x="187.8" y="133.1">GSM_CCIO</text>
<text x="31.1" y="142.7">3V8_OUT</text>
<text x="62" y="141.4">GND</text>
<text x="63.7" y="142.7">3V3</text>
<text x="144.5" y="142.7">GND</text>
<text x="203.7" y="144.1">GND</text>
<text x="209.2" y="144.1">GND</text>
<text x="214.7" y="144.1">GND</text>
<text x="32.3" y="152.3">GND</text>
<text x="35.9" y="152.3">GND</text>
<text x="40" y="152.3">GND</text>
<text x="59.3" y="152.3">GND</text>
<text x="63.4" y="152.3">GND</text>
<text x="41.6" y="159.9">3V8_OUT</text>
<text x="68.1" y="159.9">Vgsm</text>
<text x="29" y="170.2">GND</text>
<text x="37.1" y="170.3">GND</text>
<text x="42.5" y="170.3">GND</text>
<text x="69.4" y="172">PWR_EN</text>
<text x="62.7" y="183">GND</text>
</g>
<g font-size="1.2" fill="#0e0e0e">
<text x="51.1" y="41.8">U1</text>
<text x="56.6" y="41.8">ST3222BTR</text>
<text x="33" y="47.4">C5</text>
<text x="35.8" y="46.1">C3</text>
<text x="41.3" y="43.3">C1</text>
<text x="41.3" y="47.2">100nF-10%</text>
<text x="71.5" y="43.3">C2</text>
<text x="71.5" y="47.2">100nF-10%</text>
<text x="33" y="51.3">100nF-10%</text>
<text x="35.8" y="49.9">100nF-10%</text>
<text x="41.3" y="48.8">C4</text>
<text x="41.3" y="52.7">100nF-10%</text>
<text x="80.8" y="70.9" transform="rotate(-90 80.8 70.9)">C6</text>
<text x="83.6" y="70.9" transform="rotate(-90 83.6 70.9)">C7</text>
<text x="86.3" y="70.9" transform="rotate(-90 86.3 70.9)">C8</text>
<text x="89.1" y="70.9" transform="rotate(-90 89.1 70.9)">C9</text>
<text x="136.2" y="71.4">E1</text>
<text x="82.2" y="73" transform="rotate(-90 82.2 73)">100nF-10%</text>
<text x="84.9" y="73" transform="rotate(-90 84.9 73)">100nF-10%</text>
<text x="87.7" y="73" transform="rotate(-90 87.7 73)">100nF-10%</text>
<text x="90.4" y="73" transform="rotate(-90 90.4 73)">100nF-10%</text>
<text x="136.2" y="79.8">GSM</text>
<text x="189.7" y="79.7">R1</text>
<text x="191.9" y="81.6">1k</text>
<text x="195.7" y="82.9">R23</text>
<text x="149.3" y="86.4">470uF-6.3V</text>
<text x="149.9" y="85.1">C10</text>
<text x="156.8" y="84.9">C11</text>
<text x="156.8" y="86.3">33pF</text>
<text x="162.2" y="84.9">C12</text>
<text x="162.2" y="86.3">100nF-10%10nF-10%</text>
<text x="167.7" y="84.9">C20</text>
<text x="195.7" y="84.2">5.6k-5%</text>
<text x="148.4" y="94.8">C13</text>
<text x="189.7" y="90">R2</text>
<text x="191.9" y="91.9">1k</text>
<text x="195.7" y="93.1">R24</text>
<text x="195.7" y="94.6">5.6k-5%</text>
<text x="148.4" y="98.6">10uF-10V</text>
<text x="158.2" y="97.5">U4</text>
<text x="158.2" y="98.8">M95</text>
<text x="26" y="103.7">C18</text>
<text x="26" y="107.6">100nF-10%</text>
<text x="75.7" y="106.3">R4</text>
<text x="79.8" y="106.3">10k-5%</text>
<text x="193" y="107.6">R25</text>
<text x="199.9" y="107.6">R26</text>
<text x="193" y="109">4.7k-5%</text>
<text x="199.9" y="109">4.7k-5%</text>
<text x="28.9" y="116">P2</text>
<text x="28.9" y="122.9">SW_DG</text>
<text x="220.1" y="123.1">U5</text>
<text x="222.9" y="123.1">SIM Socket</text>
<text x="49.8" y="127.5">D2</text>
<text x="49.8" y="128.9">RUN</text>
<text x="58" y="127.5">D3</text>
<text x="58" y="128.9">TCP</text>
<text x="66.3" y="127.5">D1</text>
<text x="66.3" y="128.9">POWER LED</text>
<text x="196.4" y="129">R5</text>
<text x="196.4" y="131.7">R7</text>
<text x="198.1" y="129">22R-5%</text>
<text x="198.1" y="131.7">22R-5%</text>
<text x="201.4" y="126.2">C19</text>
<text x="201.4" y="127.5">100nF-10%</text>
<text x="208.2" y="128.2">R6</text>
<text x="208.2" y="129.5">10k-5%</text>
<text x="47.2" y="135.7">1k</text>
<text x="47.2" y="134.4">R9</text>
<text x="55.5" y="135.7">1k</text>
<text x="55.5" y="134.4">R10</text>
<text x="63.8" y="133">R8</text>
<text x="63.8" y="134.4">1k</text>
<text x="147.1" y="137.2">C21</text>
<text x="196.4" y="133.1">R2222R-5%</text>
<text x="47.1" y="142.7">U7</text>
<text x="147.1" y="138.5">4.7uF-10V</text>
<text x="205.3" y="139.7">33pF-5%</text>
<text x="206.2" y="138.5">C39</text>
<text x="210.8" y="139.7">33pF-5%</text>
<text x="211.8" y="138.5">C40</text>
<text x="216.3" y="139.7">33pF-5%</text>
<text x="217.3" y="138.5">C38</text>
<text x="34.7" y="146.7">C23</text>
<text x="34.7" y="148.1">4.7uF-10V</text>
<text x="38.4" y="146.7">C24</text>
<text x="38.4" y="148.1">100nF-10%</text>
<text x="47.1" y="149.6">TLV713285PDBVR</text>
<text x="61.7" y="146.7">C25</text>
<text x="61.7" y="148.1">4.7uF-10V</text>
<text x="65.9" y="146.7">C26</text>
<text x="65.9" y="148.1">100nF-10%</text>
<text x="61.2" y="159.9">Q1</text>
<text x="23.4" y="163.3">P4</text>
<text x="39.7" y="166.2">470uF</text>
<text x="39.7" y="163.5">C54</text>
<text x="45" y="164.7">C29</text>
<text x="45" y="166">100nF-10%</text>
<text x="54.4" y="165.4">10k-5%(NA)</text>
<text x="57.7" y="164">R11</text>
<text x="67.4" y="166.1">AO3401A(NA)</text>
<text x="23.4" y="168.8">VIN</text>
<text x="59.1" y="171.6">BSS138</text>
<text x="61.2" y="173">Q2</text>
<text x="69.8" y="176">100k-5%</text>
<text x="69.8" y="174.7">R15</text>
</g>
<g font-size="1.2" fill="#282828">
<text x="77" y="80.3">TMS</text>
<text x="77" y="78.9">TCK</text>
<text x="22" y="118.7">TMS</text>
<text x="22" y="120.1">TCK</text>
</g>
<g font-size="1.2" fill="#4c4c4c">
<text x="168.4" y="116">GSM_RING</text>
<text x="168.4" y="118.7">GSM_RTS</text>
<text x="168.4" y="117.3">GSM_DCD</text>
<text x="168.4" y="120.1">GSM_CTS</text>
<text x="168.4" y="121.5">GSM_TXD</text>
<text x="168.4" y="122.9">GSM_RXD</text>
<text x="168.4" y="124.2">GSM_DTR</text>
</g>
<g font-size=".9" fill="#0e0e0e">
<text x="33.1" y="60.1">U3</text>
<text x="35.7" y="60">STM32F103CBT6TR</text>
</g>
</svg>
